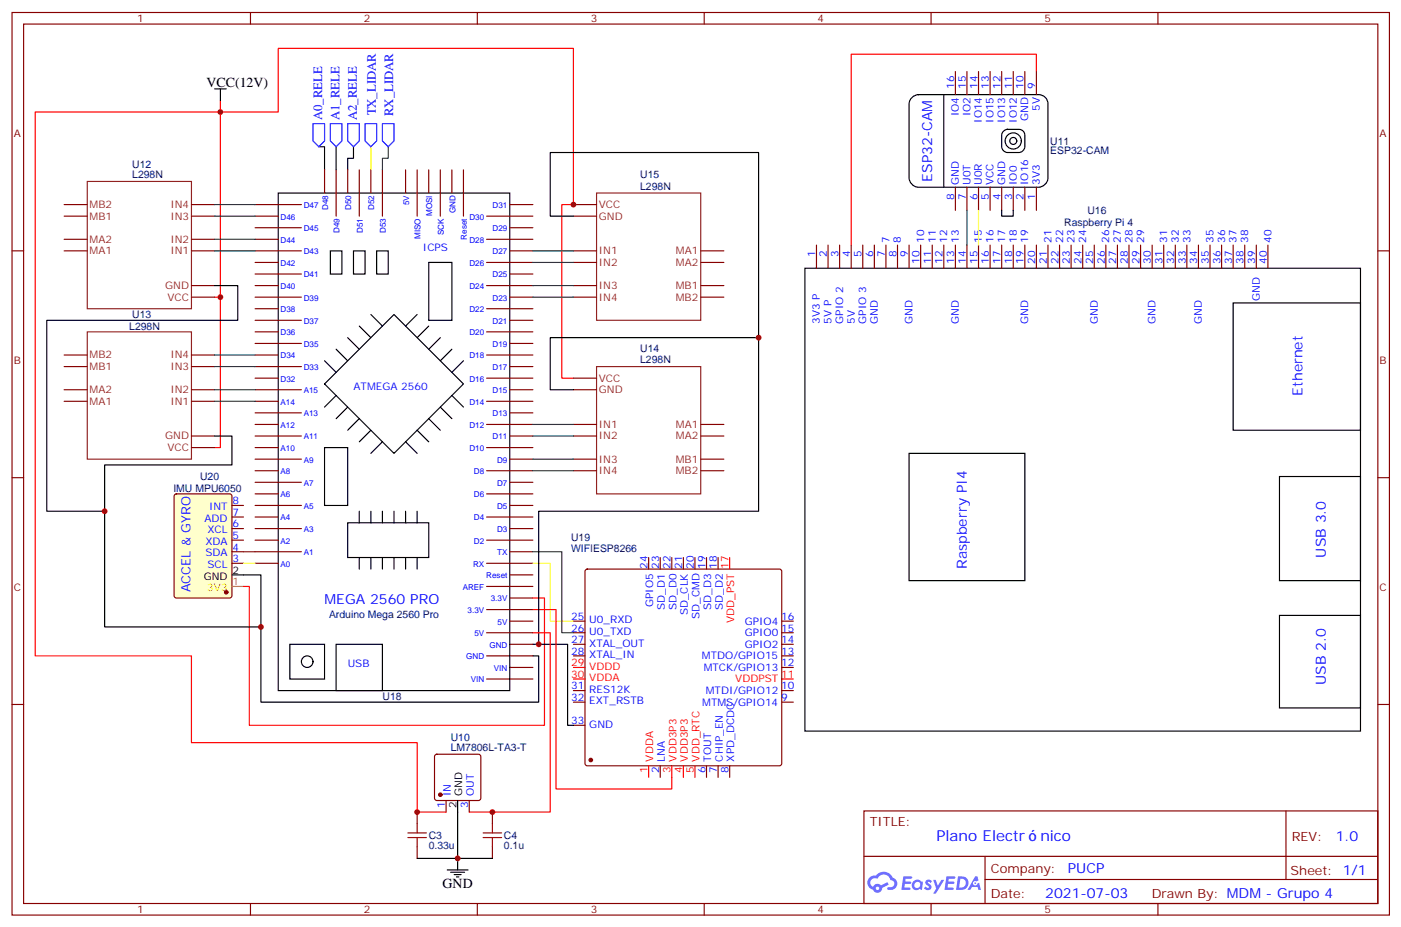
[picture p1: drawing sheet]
<svg xmlns="http://www.w3.org/2000/svg" width="427mm" height="283mm" viewBox="0 0 427 283" stroke-linecap="round" stroke-linejoin="round" font-family="sans-serif">
<g fill="none" stroke="#870000" stroke-width=".35">
<path d="M3.7 3.8h419.8v275.2h-419.8zM7.2 7.3h412.7v268.1h-412.7zM76.3 3.8v3.5M145.5 3.8v3.5M214.6 3.8v3.5M283.8 3.8v3.5M352.9 3.8v3.5M3.7 76.5h3.5M419.9 76.5h3.6M3.7 145.6h3.5M419.9 145.6h3.6M3.7 214.8h3.5"/>
<path d="M419.9 214.8h3.6M263.3 247.2h156.6v28.2h-156.6zM391.9 247.3v20.8M76.3 275.4v3.6M145.5 275.4v3.6M214.6 275.4v3.6M263.3 261.1h156.5M283.8 275.4v3.6M300.2 268.1h119.6M300.2 261.1v14.1M352.9 275.4v3.6"/>
</g>
<g fill="#5487ff">
<path d="M282.3 268.4a1.22 1.22 0 0 1 1.7 .3l-.4 .5a.47 .47 0 0 0-.3-.4 .47 .47 0 0 0-.5 .2l.2 .3a1.14 1.14 0 0 1 .7 1.7 1.14 1.14 0 0 1-1.9 0l-.2-.2 .5-.5 .7 .4a.29 .29 0 0 0 .4-.3 .29 .29 0 0 0-.3-.3 1.04 1.04 0 0 1-.6-1.7z"/>
<path d="M275.3 267.2h2.4l.3 .1-.1 .5-1.9 .1-.1 .9h1.5l.3 .3-.3 .4h-1.6l-.2 1.1h1.7l.2 .3-.1 .4h-2.7z"/>
<path d="M288.5 267.2h2.3l.3 .1-.1 .5-1.8 .1-.1 .9h1.5l.3 .3-.4 .4h-1.6l-.1 1.1h1.7l.2 .3-.2 .4h-2.6z"/>
<path d="M297.2 267.2h.7l.3 1.2-.6 .3a.69 .69 0 0 0-1 .3 .69 .69 0 0 0 .5 1 .69 .69 0 0 0 .8-.6l.5-.3 .6 2.2h-.8l-.2-.9h-1.8l-.5 .9h-.8z"/>
<path d="M284.4 268.2h.8l.6 1.9 1.1-1.9h.9l-2.6 4.2h-.8l.9-1.5z"/>
<path d="M292 267.2l-.6 4.1h1.3a2.11 2.11 0 0 0 2.5-2.1 2.11 2.11 0 0 0-2.5-2zM292.7 267.9a1.43 1.43 0 0 1 1.6 1.6 1.43 1.43 0 0 1-2 1.1z"/>
<path d="M278.3 268.8a1.54 1.54 0 0 0-.1 2.1 1.54 1.54 0 0 0 2.2 .2l.6 .2 .3-2.3-.2-.2-.4-.1a1.49 1.49 0 0 0-2.4 .1zM278.6 269.8a.94 .94 0 0 1 1.8 0 .94 .94 0 0 1-1.8 0z"/>
<path d="M265 267.5a2.18 2.18 0 0 0 1.1 3.8 1.44 1.44 0 0 0 1.6 .9 1.44 1.44 0 0 0 1.2-1.5l2-1-.5-.8-1.9 1a1.47 1.47 0 0 0-2.4 .5 1.39 1.39 0 0 1-.7-2 1.39 1.39 0 0 1 2-.5 2.12 2.12 0 0 1 2.2-1.3 2.12 2.12 0 0 1 1.9 1.7 1.14 1.14 0 0 1 1.1 1.4 1.14 1.14 0 0 1-1.7 .8 .43 .43 0 0 0-.5 .3 .43 .43 0 0 0 .4 .5 1.98 1.98 0 0 0 2.5-1.2 1.98 1.98 0 0 0-1.2-2.5 3.1 3.1 0 0 0-5.3-.7l-.9 .1zM266.9 270.8a.55 .55 0 0 1 1.1 0 .55 .55 0 0 1-1.1 0z"/>
<circle cx="297.2" cy="269.3" r=".26"/>
</g>
<path d="M67.2 34.1h17.6v-19.4h90v47.7h-3.6v52.9h3.6M67.2 30.6v60h-1.8M315.9 21.8v-5.3h-56.5v58.2M67.2 90.6v45.9h-1.8" fill="none" stroke="#f00" stroke-width=".35"/>
<path d="M65.4 27.1h3.5M67.2 27.1v3.5M97.2 44.7h1.7v7.1M102.4 44.7v7.1M107.7 44.7v3.6h-1.7v3.5" fill="none" stroke="#000" stroke-width=".35"/>
<path d="M113 44.7v7.1" fill="none" stroke="#ff0" stroke-width=".35"/>
<path d="M118.3 44.7v3.6h-1.7v3.5" fill="none" stroke="#008700" stroke-width=".35"/>
<path d="M95.4 37.7h3.5v5.3l-1.7 1.7-1.8-1.7zM100.7 37.7h3.5v5.3l-1.8 1.7-1.7-1.7zM106 37.7h3.5v5.3l-1.8 1.7-1.7-1.7zM111.3 37.7h3.5v5.3l-1.8 1.7-1.7-1.7zM116.6 37.7h3.5v5.3l-1.8 1.7-1.7-1.7z" fill="none" stroke="#00f" stroke-width=".35"/>
<path d="M53.3 150.8l.5-.2h16.2l.6 .4 .1 30.6-.5 .7h-16.4l-.7-.4v-30.6z" fill="#ffc" stroke="#870000" stroke-width=".35"/>
<g fill="#870000" stroke="#870000" stroke-width=".35">
<circle cx="68.9" cy="180.6" r=".53"/>
<circle cx="180.1" cy="231.7" r=".53"/>
<circle cx="134.2" cy="242.3" r=".53"/>
</g>
<path d="M70.7 178.8h3.5" fill="none" stroke="#c90" stroke-width=".35"/>
<g fill="none" stroke="#000" stroke-width=".35">
<path d="M277.8 29.9a2.99 2.99 0 0 1 2.1-1h36.7a2.82 2.82 0 0 1 2.8 2.8v22.6a3 3 0 0 1-2.8 2.8h-36.7a3 3 0 0 1-2.8-2.8v-22.6l.1-.7zM287.7 28.9v28.2M305.9 40l1.2-.6h3.5a1.76 1.76 0 0 1 1.7 1.8v3.5a1.89 1.89 0 0 1-1.7 1.8h-3.5a1.89 1.89 0 0 1-1.8-1.8v-3.5zM84.8 58.8h70.6v151.7h-70.6zM100.7 76.5h3.5v7h-3.5zM107.7 76.5h3.6v7h-3.6zM114.8 76.5h3.5v7h-3.5zM174.8 65.9h-7.1v-19.4h63.5v109.4h-67v40.5M305.3 64.1v1.8h3.5v-1.8M65.4 87.1h7.1v10.5h-58.2v58.3h17.6M109.5 99.4l3.5 3.5M113 95.9l3.6 3.5"/>
<path d="M127.1 95.9l-3.5 3.5M130.7 80h7v17.6h-7zM130.7 99.4l-3.6 3.5M245.3 81.8h169.4v141.1h-169.4zM375.8 92.4h38.9v38.8h-38.9zM98.9 117.1l21.2-21.2 21.2 21.2-21.2 21.1zM98.9 110l3.5 3.5M102.4 106.5l3.6 3.5M106 102.9l3.5 3.6M134.2 102.9l-3.5 3.6M137.7 106.5l-3.5 3.5M141.3 110l-3.6 3.5"/>
<path d="M231.2 102.9h-63.5v15.9h7.1M65.4 132.9h5.3v8.8h-38.8v49.4h47.6M98.9 136.5h7.1v17.6h-7.1zM102.4 120.6l-3.5 3.5M106 124.1l-3.6 3.5M109.5 127.6l-3.5 3.6M113 131.2l-3.5 3.5M116.6 134.7l-3.6 3.5M123.6 134.7l3.5 3.5M127.1 131.2l3.6 3.5M130.7 127.6l3.5 3.6M134.2 124.1l3.5 3.5"/>
<path d="M137.7 120.6l3.6 3.5M277.1 138.2h35.2v38.8h-35.2zM106 159.4h24.7v10.6h-24.7zM109.5 155.9v3.5M113 155.9v3.5M116.6 155.9v3.5M120.1 155.9v3.5M123.6 155.9v3.5M127.1 155.9v3.5M390 145.3h24.7v31.7h-24.7zM70.7 175.3h8.8v38.8h84.7v-14.1h-1.8M109.5 170v3.5"/>
<path d="M113 170v3.5M116.6 170v3.5M120.1 170v3.5M123.6 170v3.5M127.1 170v3.5M88.3 196.4h10.6v10.6h-10.6zM102.4 196.4h14.2v14.1h-14.2zM162.4 196.4h10.6v24.7h1.8M390 187.6h24.7v28.2h-24.7zM139.5 244.1v21.1M127.1 261.7h23M136.3 265.2h6.4"/>
<path d="M137.4 265.9h4.2M138.4 266.6h2.1M139.1 267.3h.7"/>
<circle cx="308.8" cy="43" r="2.47"/>
<circle cx="308.8" cy="43" r="1.06"/>
<circle cx="93.6" cy="201.7" r="1.76"/>
</g>
<g fill="none" stroke="#870000" stroke-width=".35">
<path d="M291.2 21.8v7.1M294.7 21.8v7.1M298.2 21.8v7.1M301.8 21.8v7.1M305.3 21.8v7.1M308.8 21.8v7.1M312.3 21.8v7.1M315.9 21.8v7.1M98.9 51.8v7M102.4 51.8v14.1M106 51.8v7M109.5 51.8v14.1"/>
<path d="M113 51.8v7M116.6 51.8v14.1M123.6 51.8v7M127.1 51.8v14.1M130.7 51.8v7M134.2 51.8v14.1M137.7 51.8v7M141.3 51.8v14.1M291.2 57.1v7M294.7 57.1v7M298.2 57.1v7M301.8 57.1v7"/>
<path d="M305.3 57.1v7M308.8 57.1v7M312.3 57.1v7M315.9 57.1v7M19.5 73h7.1M19.5 62.4h7.1M19.5 65.9h7.1M19.5 76.5h7.1M58.3 73h7.1M58.3 62.4h7.1M58.3 65.9h7.1M58.3 76.5h7.1"/>
<path d="M77.8 69.4h14.1M77.8 73h7M77.8 62.4h14.1M77.8 65.9h7M77.8 76.5h14.1M148.3 73h14.1M148.3 65.9h14.1M155.4 69.4h7M155.4 62.4h7M155.4 76.5h7M174.8 62.4h7M174.8 65.9h7"/>
<path d="M174.8 76.5h7M213.6 76.5h7M248.8 74.7v7.1M252.4 74.7v7.1M255.9 74.7v7.1M259.4 74.7v7.1M263 74.7v7.1M266.5 74.7v7.1M270 74.7v7.1M273.5 74.7v7.1M277.1 74.7v7.1M280.6 74.7v7.1"/>
<path d="M284.1 74.7v7.1M287.7 74.7v7.1M291.2 74.7v7.1M294.7 74.7v7.1M298.2 74.7v7.1M301.8 74.7v7.1M305.3 74.7v7.1M308.8 74.7v7.1M312.3 74.7v7.1M315.9 74.7v7.1M319.4 74.7v7.1M322.9 74.7v7.1"/>
<path d="M326.5 74.7v7.1M330 74.7v7.1M333.5 74.7v7.1M337 74.7v7.1M340.6 74.7v7.1M344.1 74.7v7.1M347.6 74.7v7.1M351.2 74.7v7.1M354.7 74.7v7.1M358.2 74.7v7.1M361.7 74.7v7.1M365.3 74.7v7.1"/>
<path d="M368.8 74.7v7.1M372.3 74.7v7.1M375.8 74.7v7.1M379.4 74.7v7.1M382.9 74.7v7.1M386.4 74.7v7.1M58.3 90.6h7.1M58.3 87.1h7.1M77.8 97.6h14.1M77.8 90.6h14.1M77.8 94.1h7M77.8 83.5h14.1"/>
<path d="M77.8 87.1h7M77.8 80h7M148.3 94.1h14.1M148.3 87.1h14.1M148.3 80h14.1M155.4 97.6h7M155.4 90.6h7M155.4 83.5h7M174.8 90.6h7M174.8 87.1h7M174.8 80h7M213.6 90.6h7"/>
<path d="M213.6 87.1h7M213.6 80h7M19.5 118.8h7.1M19.5 111.8h7.1M19.5 108.2h7.1M58.3 118.8h7.1M58.3 111.8h7.1M58.3 108.2h7.1M77.8 118.8h14.1M77.8 111.8h14.1M77.8 115.3h7M77.8 104.7h14.1"/>
<path d="M77.8 108.2h7M77.8 101.2h7M148.3 115.3h14.1M148.3 108.2h14.1M148.3 101.2h14.1M155.4 118.8h7M155.4 111.8h7M155.4 104.7h7M174.8 118.8h7M174.8 115.3h7M19.5 122.3h7.1M58.3 132.9h7.1"/>
<path d="M58.3 136.5h7.1M58.3 122.3h7.1M77.8 140h14.1M77.8 132.9h14.1M77.8 136.5h7M77.8 125.9h14.1M77.8 129.4h7M77.8 122.3h7M148.3 136.5h14.1M148.3 129.4h14.1M148.3 122.3h14.1M155.4 140h7"/>
<path d="M155.4 132.9h7M155.4 125.9h7M174.8 140h7M174.8 132.9h7M174.8 129.4h7M213.6 140h7M213.6 132.9h7M213.6 129.4h7M70.7 157.6h3.5M70.7 154.1h3.5M77.8 157.6h7M77.8 154.1h14.1"/>
<path d="M77.8 147h14.1M77.8 150.6h7M77.8 143.5h7M148.3 157.6h14.1M148.3 150.6h14.1M148.3 143.5h14.1M155.4 154.1h7M155.4 147h7M174.8 143.5h7M213.6 143.5h7M70.7 171.7h3.5M70.7 168.2h3.5"/>
<path d="M70.7 164.7h3.5M70.7 161.1h3.5M77.8 171.7h7M77.8 168.2h14.1M77.8 164.7h7M77.8 161.1h14.1M148.3 171.7h14.1M148.3 164.7h14.1M148.3 178.8h14.1M155.4 168.2h7M155.4 161.1h7M155.4 175.3h7"/>
<path d="M178.5 173.7l.5-.2h58.6l.5 .2 .2 .5v58.6l-.3 .5-.4 .2h-58.6l-.5-.3-.2-.4v-58.6zM197.7 170v3.5M201.2 170v3.5M204.8 170v3.5M208.3 170v3.5M211.8 170v3.5M215.3 170v3.5M218.9 170v3.5M148.3 200h14.1M148.3 192.9h14.1M148.3 185.8h14.1M155.4 196.4h7"/>
<path d="M155.4 189.4h7M155.4 182.3h7M174.8 200h3.5M174.8 196.4h3.5M174.8 192.9h3.5M174.8 189.4h3.5M238.3 200h3.5M238.3 196.4h3.5M238.3 192.9h3.5M238.3 189.4h3.5M148.3 207h14.1M155.4 203.5h7"/>
<path d="M174.8 214.1h3.5M174.8 210.5h3.5M238.3 214.1h3.5M238.3 210.5h3.5M238.3 203.5h3.5M132.7 230.1l.4-.2h12.7l.5 .2 .2 .5v12.7l-.2 .5-.5 .3h-12.7l-.5-.3-.2-.5v-12.7zM174.8 221.1h3.5M201.2 233.5v3.5M215.3 233.5v3.5M218.9 233.5v3.5M222.4 233.5v3.5M127.1 247.6v3.5"/>
<path d="M127.1 258.2v3.5M136 244.1v3.5M143 244.1v3.5M150.1 247.6v3.5M150.1 258.2v3.5"/>
</g>
<path d="M67.2 34.1h-56.5v165.9h47.6v26.4h68.8v21.2h8.9M74.2 178.8h1.8v42.3h89.9v-38.8h-3.5M222.4 170v3.5M162.4 185.8h7.1v54.7h35.3v-7M162.4 192.9h5.3v54.7h-24.7M174.8 207h3.5M174.8 203.5h3.5M238.3 207h3.5M197.7 233.5v3.5M208.3 233.5v3.5M211.8 233.5v3.5" fill="none" stroke="#f00" stroke-width=".35"/>
<path d="M74.2 168.2h3.6" fill="none" stroke="#630" stroke-width=".35"/>
<path d="M298.2 64.1v10.6M74.2 171.7h3.6M162.4 171.7h5.3v17.7h7.1" fill="none" stroke="#ff0" stroke-width=".35"/>
<g fill="none" stroke="#008700" stroke-width=".35">
<path d="M65.4 62.4h12.4M65.4 65.9h12.4M65.4 73h12.4M65.4 76.5h12.4M162.4 76.5h12.4M294.7 64.1v10.6M162.4 80h12.4M162.4 87.1h12.4M162.4 90.6h12.4M65.4 108.2h12.4M65.4 111.8h12.4M65.4 118.8h12.4"/>
<path d="M65.4 122.3h12.4M162.4 129.4h12.4M162.4 132.9h12.4M162.4 140h12.4M162.4 143.5h12.4M162.4 168.2h8.8v24.7h3.6"/>
</g>
<path d="M26.6 55.3h31.7v38.8h-31.7zM181.8 58.8h31.8v38.8h-31.8zM26.6 101.2h31.7v38.8h-31.7zM181.8 111.8h31.8v38.8h-31.8z" fill="none" stroke="#8c2424" stroke-width=".35"/>
<path d="M124.3 255.3h5.7M124.3 253.9h5.7M127.1 251.1v2.8M127.1 255.3v2.9M147.2 255.3h5.7M147.2 253.9h5.7M150.1 251.1v2.8M150.1 255.3v2.9" fill="none" stroke="#a10000" stroke-width=".35"/>
<g fill="#c00">
<circle cx="174.8" cy="62.4" r=".88"/>
<circle cx="127.1" cy="247.6" r=".88"/>
<circle cx="67.2" cy="34.1" r=".88"/>
<circle cx="67.2" cy="90.6" r=".88"/>
<circle cx="79.5" cy="191.1" r=".88"/>
<circle cx="31.9" cy="155.9" r=".88"/>
<circle cx="164.2" cy="196.4" r=".88"/>
<circle cx="231.2" cy="102.9" r=".88"/>
<circle cx="139.5" cy="261.7" r=".88"/>
<circle cx="150.1" cy="247.6" r=".88"/>
</g>
<g font-size="4.6" fill="#00f">
<text x="285.4" y="256.3">Plano Electr</text>
<text x="317.1" y="256.3">nico</text>
</g>
<g font-size="4.2">
<text x="62.9" y="26.4">VCC(12V)</text>
<text x="134.9" y="270.9">GND</text>
</g>
<g font-size="4.2" fill="#00f">
<text x="284.1" y="55.4" transform="rotate(-90 284.1 55.4)">ESP32-CAM</text>
<text x="397" y="120.6" transform="rotate(-90 397 120.6)">Ethernet</text>
<text x="294.7" y="173.5" transform="rotate(-90 294.7 173.5)">Raspberry PI4</text>
<text x="404.1" y="170" transform="rotate(-90 404.1 170)">USB 3.0</text>
<text x="98.9" y="184.1">MEGA 2560 PRO</text>
<text x="404.1" y="208.8" transform="rotate(-90 404.1 208.8)">USB 2.0</text>
<text x="407.1" y="256.5">1.0</text>
<text x="325.5" y="266.1">PUCP</text>
<text x="318.6" y="273.9">2021-07-03</text>
</g>
<g font-size="3.9" fill="#00f">
<text x="114.6" y="35.2" transform="rotate(-90 114.6 35.2)">TX_LIDAR</text>
<text x="119.9" y="35.4" transform="rotate(-90 119.9 35.4)">RX_LIDAR</text>
<text x="98.2" y="36.7" transform="rotate(-90 98.2 36.7)">A0_RELE</text>
<text x="103.5" y="36.7" transform="rotate(-90 103.5 36.7)">A1_RELE</text>
<text x="108.8" y="36.7" transform="rotate(-90 108.8 36.7)">A2_RELE</text>
<text x="58.1" y="180.6" transform="rotate(-90 58.1 180.6)">ACCEL &amp; GYRO</text>
</g>
<g font-size="3.9" fill="#800">
<text x="265.1" y="251.8">TITLE:</text>
<text x="393.7" y="256.5">REV:</text>
<text x="302" y="266">Company:</text>
<text x="393.4" y="266.6">Sheet: 1/1</text>
<text x="302" y="273.7">Date:</text>
<text x="351" y="273.8">Drawn By: MDM - Grupo 4</text>
</g>
<g font-size="3.2" fill="#800">
<text x="41.8" y="6.8">1</text>
<text x="110.9" y="6.8">2</text>
<text x="180.1" y="6.8">3</text>
<text x="249.2" y="6.8">4</text>
<text x="318.3" y="6.8">5</text>
<text x="4.2" y="41.9">A</text>
<text x="420.5" y="41.9">A</text>
<text x="4.2" y="111.1">B</text>
<text x="420.5" y="111.1">B</text>
<text x="4.2" y="180.2">C</text>
<text x="420.5" y="180.2">C</text>
<text x="41.8" y="278.4">1</text>
<text x="110.9" y="278.4">2</text>
<text x="180.1" y="278.4">3</text>
<text x="249.2" y="278.4">4</text>
<text x="318.3" y="278.4">5</text>
</g>
<g font-size="3.2" fill="#00f">
<text x="290.8" y="27.1" transform="rotate(-90 290.8 27.1)">16</text>
<text x="294.4" y="27.1" transform="rotate(-90 294.4 27.1)">15</text>
<text x="297.9" y="27.1" transform="rotate(-90 297.9 27.1)">14</text>
<text x="301.4" y="27.1" transform="rotate(-90 301.4 27.1)">13</text>
<text x="304.9" y="27.1" transform="rotate(-90 304.9 27.1)">12</text>
<text x="308.5" y="27.1" transform="rotate(-90 308.5 27.1)">11</text>
<text x="312" y="27.1" transform="rotate(-90 312 27.1)">10</text>
<text x="315.5" y="27.1" transform="rotate(-90 315.5 27.1)">9</text>
<text x="292.2" y="35.4" transform="rotate(-90 292.2 35.4)">IO4</text>
<text x="295.8" y="35.4" transform="rotate(-90 295.8 35.4)">IO2</text>
<text x="316.9" y="33.7" transform="rotate(-90 316.9 33.7)">5V</text>
<text x="299.3" y="37.4" transform="rotate(-90 299.3 37.4)">IO14</text>
<text x="302.8" y="37.4" transform="rotate(-90 302.8 37.4)">IO15</text>
<text x="306.4" y="37.4" transform="rotate(-90 306.4 37.4)">IO13</text>
<text x="309.9" y="37.4" transform="rotate(-90 309.9 37.4)">IO12</text>
<text x="313.4" y="36.8" transform="rotate(-90 313.4 36.8)">GND</text>
<text x="292.2" y="56.4" transform="rotate(-90 292.2 56.4)">GND</text>
<text x="295.8" y="56.4" transform="rotate(-90 295.8 56.4)">U0T</text>
<text x="299.3" y="56.4" transform="rotate(-90 299.3 56.4)">U0R</text>
<text x="302.8" y="56.4" transform="rotate(-90 302.8 56.4)">VCC</text>
<text x="306.4" y="56.4" transform="rotate(-90 306.4 56.4)">GND</text>
<text x="309.9" y="56.4" transform="rotate(-90 309.9 56.4)">IO0</text>
<text x="313.4" y="56.4" transform="rotate(-90 313.4 56.4)">IO16</text>
<text x="316.9" y="56.4" transform="rotate(-90 316.9 56.4)">3V3</text>
<text x="290.8" y="60.9" transform="rotate(-90 290.8 60.9)">8</text>
<text x="294.4" y="60.9" transform="rotate(-90 294.4 60.9)">7</text>
<text x="297.9" y="60.9" transform="rotate(-90 297.9 60.9)">6</text>
<text x="301.4" y="60.9" transform="rotate(-90 301.4 60.9)">5</text>
<text x="304.9" y="60.9" transform="rotate(-90 304.9 60.9)">4</text>
<text x="308.5" y="60.9" transform="rotate(-90 308.5 60.9)">3</text>
<text x="312" y="60.9" transform="rotate(-90 312 60.9)">2</text>
<text x="315.5" y="60.9" transform="rotate(-90 315.5 60.9)">1</text>
<text x="128.9" y="76.5">ICPS</text>
<text x="271.1" y="74" transform="rotate(-90 271.1 74)">7</text>
<text x="274.6" y="74" transform="rotate(-90 274.6 74)">8</text>
<text x="281.7" y="74" transform="rotate(-90 281.7 74)">10</text>
<text x="285.2" y="74" transform="rotate(-90 285.2 74)">11</text>
<text x="288.7" y="74" transform="rotate(-90 288.7 74)">12</text>
<text x="292.2" y="74" transform="rotate(-90 292.2 74)">13</text>
<text x="299.3" y="74" transform="rotate(-90 299.3 74)">15</text>
<text x="302.8" y="74" transform="rotate(-90 302.8 74)">16</text>
<text x="306.4" y="74" transform="rotate(-90 306.4 74)">17</text>
<text x="309.9" y="74" transform="rotate(-90 309.9 74)">18</text>
<text x="313.4" y="74" transform="rotate(-90 313.4 74)">19</text>
<text x="320.5" y="74" transform="rotate(-90 320.5 74)">21</text>
<text x="324" y="74" transform="rotate(-90 324 74)">22</text>
<text x="327.5" y="74" transform="rotate(-90 327.5 74)">23</text>
<text x="331" y="74" transform="rotate(-90 331 74)">24</text>
<text x="338.1" y="74" transform="rotate(-90 338.1 74)">26</text>
<text x="341.6" y="74" transform="rotate(-90 341.6 74)">27</text>
<text x="345.2" y="74" transform="rotate(-90 345.2 74)">28</text>
<text x="348.7" y="74" transform="rotate(-90 348.7 74)">29</text>
<text x="355.7" y="74" transform="rotate(-90 355.7 74)">31</text>
<text x="359.3" y="74" transform="rotate(-90 359.3 74)">32</text>
<text x="362.8" y="74" transform="rotate(-90 362.8 74)">33</text>
<text x="369.9" y="74" transform="rotate(-90 369.9 74)">35</text>
<text x="373.4" y="74" transform="rotate(-90 373.4 74)">36</text>
<text x="376.9" y="74" transform="rotate(-90 376.9 74)">37</text>
<text x="380.4" y="74" transform="rotate(-90 380.4 74)">38</text>
<text x="387.5" y="74" transform="rotate(-90 387.5 74)">40</text>
<text x="248.5" y="78.5" transform="rotate(-90 248.5 78.5)">1</text>
<text x="252" y="78.5" transform="rotate(-90 252 78.5)">2</text>
<text x="255.6" y="78.5" transform="rotate(-90 255.6 78.5)">3</text>
<text x="259.1" y="78.5" transform="rotate(-90 259.1 78.5)">4</text>
<text x="262.6" y="78.5" transform="rotate(-90 262.6 78.5)">5</text>
<text x="266.1" y="78.5" transform="rotate(-90 266.1 78.5)">6</text>
<text x="269.7" y="78.5" transform="rotate(-90 269.7 78.5)">7</text>
<text x="273.2" y="78.5" transform="rotate(-90 273.2 78.5)">8</text>
<text x="276.7" y="78.5" transform="rotate(-90 276.7 78.5)">9</text>
<text x="280.2" y="80.5" transform="rotate(-90 280.2 80.5)">10</text>
<text x="283.8" y="80.5" transform="rotate(-90 283.8 80.5)">11</text>
<text x="287.3" y="80.5" transform="rotate(-90 287.3 80.5)">12</text>
<text x="290.8" y="80.5" transform="rotate(-90 290.8 80.5)">13</text>
<text x="294.4" y="80.5" transform="rotate(-90 294.4 80.5)">14</text>
<text x="297.9" y="80.5" transform="rotate(-90 297.9 80.5)">15</text>
<text x="301.4" y="80.5" transform="rotate(-90 301.4 80.5)">16</text>
<text x="304.9" y="80.5" transform="rotate(-90 304.9 80.5)">17</text>
<text x="308.5" y="80.5" transform="rotate(-90 308.5 80.5)">18</text>
<text x="312" y="80.5" transform="rotate(-90 312 80.5)">19</text>
<text x="315.5" y="80.5" transform="rotate(-90 315.5 80.5)">20</text>
<text x="319.1" y="80.5" transform="rotate(-90 319.1 80.5)">21</text>
<text x="322.6" y="80.5" transform="rotate(-90 322.6 80.5)">22</text>
<text x="326.1" y="80.5" transform="rotate(-90 326.1 80.5)">23</text>
<text x="329.6" y="80.5" transform="rotate(-90 329.6 80.5)">24</text>
<text x="333.2" y="80.5" transform="rotate(-90 333.2 80.5)">25</text>
<text x="336.7" y="80.5" transform="rotate(-90 336.7 80.5)">26</text>
<text x="340.2" y="80.5" transform="rotate(-90 340.2 80.5)">27</text>
<text x="343.7" y="80.5" transform="rotate(-90 343.7 80.5)">28</text>
<text x="347.3" y="80.5" transform="rotate(-90 347.3 80.5)">29</text>
<text x="350.8" y="80.5" transform="rotate(-90 350.8 80.5)">30</text>
<text x="354.3" y="80.5" transform="rotate(-90 354.3 80.5)">31</text>
<text x="357.9" y="80.5" transform="rotate(-90 357.9 80.5)">32</text>
<text x="361.4" y="80.5" transform="rotate(-90 361.4 80.5)">33</text>
<text x="364.9" y="80.5" transform="rotate(-90 364.9 80.5)">34</text>
<text x="368.4" y="80.5" transform="rotate(-90 368.4 80.5)">35</text>
<text x="372" y="80.5" transform="rotate(-90 372 80.5)">36</text>
<text x="375.5" y="80.5" transform="rotate(-90 375.5 80.5)">37</text>
<text x="379" y="80.5" transform="rotate(-90 379 80.5)">38</text>
<text x="382.6" y="80.5" transform="rotate(-90 382.6 80.5)">39</text>
<text x="386.1" y="80.5" transform="rotate(-90 386.1 80.5)">40</text>
<text x="384" y="91.7" transform="rotate(-90 384 91.7)">GND</text>
<text x="249.9" y="98.7" transform="rotate(-90 249.9 98.7)">3V3 P</text>
<text x="253.4" y="98.7" transform="rotate(-90 253.4 98.7)">5V P</text>
<text x="257" y="98.7" transform="rotate(-90 257 98.7)">GPIO 2</text>
<text x="260.5" y="98.7" transform="rotate(-90 260.5 98.7)">5V</text>
<text x="264" y="98.7" transform="rotate(-90 264 98.7)">GPIO 3</text>
<text x="267.5" y="98.7" transform="rotate(-90 267.5 98.7)">GND</text>
<text x="278.1" y="98.7" transform="rotate(-90 278.1 98.7)">GND</text>
<text x="292.2" y="98.7" transform="rotate(-90 292.2 98.7)">GND</text>
<text x="313.4" y="98.7" transform="rotate(-90 313.4 98.7)">GND</text>
<text x="334.6" y="98.7" transform="rotate(-90 334.6 98.7)">GND</text>
<text x="352.2" y="98.7" transform="rotate(-90 352.2 98.7)">GND</text>
<text x="366.3" y="98.7" transform="rotate(-90 366.3 98.7)">GND</text>
<text x="107.7" y="118.8">ATMEGA 2560</text>
<text x="63.7" y="155.5">INT</text>
<text x="70.9" y="153.7">8</text>
<text x="62.3" y="159">ADD</text>
<text x="70.9" y="160.8">6</text>
<text x="70.9" y="157.3">7</text>
<text x="62.6" y="166.1">XDA</text>
<text x="63.2" y="162.6">XCL</text>
<text x="70.9" y="167.9">4</text>
<text x="70.9" y="164.3">5</text>
<text x="62.6" y="169.6">SDA</text>
<text x="63.2" y="173.1">SCL</text>
<text x="70.9" y="171.4">3</text>
<text x="197.3" y="173.3" transform="rotate(-90 197.3 173.3)">24</text>
<text x="200.9" y="173.3" transform="rotate(-90 200.9 173.3)">23</text>
<text x="204.4" y="173.3" transform="rotate(-90 204.4 173.3)">22</text>
<text x="207.9" y="173.3" transform="rotate(-90 207.9 173.3)">21</text>
<text x="211.5" y="173.3" transform="rotate(-90 211.5 173.3)">20</text>
<text x="215" y="173.3" transform="rotate(-90 215 173.3)">19</text>
<text x="218.5" y="173.3" transform="rotate(-90 218.5 173.3)">18</text>
<text x="199.1" y="185" transform="rotate(-90 199.1 185)">GPIO5</text>
<text x="202.6" y="185.9" transform="rotate(-90 202.6 185.9)">SD_D1</text>
<text x="206.2" y="185.9" transform="rotate(-90 206.2 185.9)">SD_D0</text>
<text x="216.7" y="185.9" transform="rotate(-90 216.7 185.9)">SD_D3</text>
<text x="220.3" y="185.9" transform="rotate(-90 220.3 185.9)">SD_D2</text>
<text x="174.1" y="189">25</text>
<text x="179.6" y="190.1">U0_RXD</text>
<text x="209.7" y="187.6" transform="rotate(-90 209.7 187.6)">SD_CLK</text>
<text x="213.2" y="188.8" transform="rotate(-90 213.2 188.8)">SD_CMD</text>
<text x="227" y="190.4">GPIO4</text>
<text x="238.1" y="189">16</text>
<text x="174.1" y="192.5">26</text>
<text x="174.1" y="196.1">27</text>
<text x="179.6" y="193.6">U0_TXD</text>
<text x="179.6" y="197.1">XTAL_OUT</text>
<text x="227" y="197.5">GPIO2</text>
<text x="227" y="194">GPIO0</text>
<text x="238.1" y="196.1">14</text>
<text x="238.1" y="192.5">15</text>
<text x="106" y="203.5">USB</text>
<text x="174.1" y="199.6">28</text>
<text x="179.6" y="200.7">XTAL_IN</text>
<text x="214" y="201">MTDO/GPIO15</text>
<text x="238.1" y="203.1">12</text>
<text x="238.1" y="199.6">13</text>
<text x="214.5" y="204.5">MTCK/GPIO13</text>
<text x="174.1" y="210.2">31</text>
<text x="174.1" y="213.7">32</text>
<text x="179.6" y="211.2">RES12K</text>
<text x="179.6" y="214.8">EXT_RSTB</text>
<text x="214.1" y="215.1">MTMS/GPIO14</text>
<text x="215.1" y="211.6">MTDI/GPIO12</text>
<text x="238.1" y="213.7">9</text>
<text x="238.1" y="210.2">10</text>
<text x="174.1" y="220.8">33</text>
<text x="179.6" y="221.8">GND</text>
<text x="202.6" y="232.2" transform="rotate(-90 202.6 232.2)">LNA</text>
<text x="216.7" y="232.2" transform="rotate(-90 216.7 232.2)">TOUT</text>
<text x="220.3" y="232.2" transform="rotate(-90 220.3 232.2)">CHIP_EN</text>
<text x="223.8" y="232.2" transform="rotate(-90 223.8 232.2)">XPD_DCDC</text>
<text x="200.9" y="235.7" transform="rotate(-90 200.9 235.7)">2</text>
<text x="215" y="235.7" transform="rotate(-90 215 235.7)">6</text>
<text x="218.5" y="235.7" transform="rotate(-90 218.5 235.7)">7</text>
<text x="222" y="235.7" transform="rotate(-90 222 235.7)">8</text>
<text x="137.4" y="242.7" transform="rotate(-90 137.4 242.7)">IN</text>
<text x="144.4" y="242.7" transform="rotate(-90 144.4 242.7)">OUT</text>
<text x="135.6" y="246.2" transform="rotate(-90 135.6 246.2)">1</text>
<text x="142.7" y="246.2" transform="rotate(-90 142.7 246.2)">3</text>
</g>
<g font-size="3.2" fill="#000080">
<text x="320.1" y="47.1">ESP32-CAM</text>
<text x="320.1" y="44.1">U11</text>
<text x="40.3" y="51.1">U12</text>
<text x="40.3" y="54.3">L298N</text>
<text x="195.1" y="57.8">L298N</text>
<text x="195.1" y="54.4">U15</text>
<text x="331.4" y="65.3">U16</text>
<text x="324.4" y="68.8">Raspberry Pi 4</text>
<text x="39.4" y="100.5">L298N</text>
<text x="40.3" y="97">U13</text>
<text x="195.1" y="107.3">U14</text>
<text x="195.1" y="110.7">L298N</text>
<text x="52.8" y="149.9">IMU MPU6050</text>
<text x="61" y="146.3">U20</text>
<text x="174.1" y="165">U19</text>
<text x="174.1" y="168.2">WIFIESP8266</text>
<text x="100.3" y="188.5">Arduino Mega 2560 Pro</text>
<text x="116.6" y="213.3">U18</text>
<text x="137.4" y="225.8">U10</text>
<text x="137.4" y="228.9">LM7806L-TA3-T</text>
<text x="130.7" y="255.8">C3</text>
<text x="153.6" y="255.8">C4</text>
<text x="130.7" y="259">0.33u</text>
<text x="153.6" y="259">0.1u</text>
</g>
<g font-size="3.2" fill="#8d2323">
<text x="27.3" y="63.4">MB2</text>
<text x="51.9" y="63.4">IN4</text>
<text x="182.5" y="63.4">VCC</text>
<text x="27.3" y="67">MB1</text>
<text x="51.9" y="67">IN3</text>
<text x="182.5" y="67">GND</text>
<text x="27.3" y="77.5">MA1</text>
<text x="27.3" y="74">MA2</text>
<text x="51.9" y="77.5">IN1</text>
<text x="51.9" y="74">IN2</text>
<text x="182.5" y="77.5">IN1</text>
<text x="206" y="77.5">MA1</text>
<text x="182.5" y="81.1">IN2</text>
<text x="206" y="81.1">MA2</text>
<text x="50.4" y="88.1">GND</text>
<text x="182.5" y="88.1">IN3</text>
<text x="206" y="88.1">MB1</text>
<text x="51" y="91.7">VCC</text>
<text x="182.5" y="91.7">IN4</text>
<text x="206" y="91.7">MB2</text>
<text x="27.3" y="112.8">MB1</text>
<text x="27.3" y="109.3">MB2</text>
<text x="51.9" y="112.8">IN3</text>
<text x="51.9" y="109.3">IN4</text>
<text x="27.3" y="119.9">MA2</text>
<text x="51.9" y="119.9">IN2</text>
<text x="182.5" y="116.3">VCC</text>
<text x="182.5" y="119.9">GND</text>
<text x="27.3" y="123.4">MA1</text>
<text x="51.9" y="123.4">IN1</text>
<text x="182.5" y="130.5">IN1</text>
<text x="206" y="130.5">MA1</text>
<text x="50.4" y="134">GND</text>
<text x="51" y="137.5">VCC</text>
<text x="182.5" y="134">IN2</text>
<text x="206" y="134">MA2</text>
<text x="182.5" y="141">IN3</text>
<text x="206" y="141">MB1</text>
<text x="182.5" y="144.6">IN4</text>
<text x="206" y="144.6">MB2</text>
</g>
<g font-size="3.2" fill="#f00">
<text x="222" y="173.3" transform="rotate(-90 222 173.3)">17</text>
<text x="223.8" y="189.9" transform="rotate(-90 223.8 189.9)">VDD_PST</text>
<text x="174.1" y="203.1">29</text>
<text x="174.1" y="206.7">30</text>
<text x="179.6" y="204.2">VDDD</text>
<text x="179.6" y="207.7">VDDA</text>
<text x="224.1" y="208.1">VDDPST</text>
<text x="238.1" y="206.7">11</text>
<text x="199.1" y="232.2" transform="rotate(-90 199.1 232.2)">VDDA</text>
<text x="206.2" y="232.2" transform="rotate(-90 206.2 232.2)">VDD3P3</text>
<text x="209.7" y="232.2" transform="rotate(-90 209.7 232.2)">VDD3P3</text>
<text x="213.2" y="232.2" transform="rotate(-90 213.2 232.2)">VDD_RTC</text>
<text x="197.3" y="235.7" transform="rotate(-90 197.3 235.7)">1</text>
<text x="204.4" y="235.7" transform="rotate(-90 204.4 235.7)">3</text>
<text x="207.9" y="235.7" transform="rotate(-90 207.9 235.7)">4</text>
<text x="211.5" y="235.7" transform="rotate(-90 211.5 235.7)">5</text>
</g>
<g font-size="3.2">
<text x="62.1" y="176.7">GND</text>
<text x="70.9" y="174.9">2</text>
<text x="140.9" y="242.7" transform="rotate(-90 140.9 242.7)">GND</text>
<text x="139.1" y="246.2" transform="rotate(-90 139.1 246.2)">2</text>
</g>
<g font-size="3.2" fill="#c90">
<text x="70.9" y="178.4">1</text>
<text x="63.2" y="180.2">3V3</text>
</g>
<g font-size="2.5" fill="#00f">
<text x="92.6" y="63.4">D47</text>
<text x="100" y="64.1" transform="rotate(-90 100 64.1)">D48</text>
<text x="107" y="64.1" transform="rotate(-90 107 64.1)">D50</text>
<text x="114.1" y="64.1" transform="rotate(-90 114.1 64.1)">D52</text>
<text x="124.7" y="62.6" transform="rotate(-90 124.7 62.6)">5V</text>
<text x="131.7" y="65.9" transform="rotate(-90 131.7 65.9)">MOSI</text>
<text x="138.8" y="65" transform="rotate(-90 138.8 65)">GND</text>
<text x="150.1" y="63.4">D31</text>
<text x="85.5" y="67">D46</text>
<text x="92.6" y="70.5">D45</text>
<text x="103.5" y="71.1" transform="rotate(-90 103.5 71.1)">D49</text>
<text x="110.6" y="71.1" transform="rotate(-90 110.6 71.1)">D51</text>
<text x="117.6" y="71.1" transform="rotate(-90 117.6 71.1)">D53</text>
<text x="135.3" y="71.7" transform="rotate(-90 135.3 71.7)">SCK</text>
<text x="143.1" y="67">D30</text>
<text x="150.1" y="70.5">D29</text>
<text x="85.5" y="74">D44</text>
<text x="92.6" y="77.5">D43</text>
<text x="128.2" y="72.9" transform="rotate(-90 128.2 72.9)">MISO</text>
<text x="142.3" y="73.1" transform="rotate(-90 142.3 73.1)">Reset</text>
<text x="143.1" y="74">D28</text>
<text x="150.1" y="77.5">D27</text>
<text x="85.5" y="81.1">D42</text>
<text x="143.1" y="81.1">D26</text>
<text x="85.5" y="88.1">D40</text>
<text x="92.6" y="84.6">D41</text>
<text x="143.1" y="88.1">D24</text>
<text x="150.1" y="84.6">D25</text>
<text x="85.5" y="95.2">D38</text>
<text x="92.6" y="91.7">D39</text>
<text x="143.1" y="95.2">D22</text>
<text x="150.1" y="91.7">D23</text>
<text x="92.6" y="98.7">D37</text>
<text x="150.1" y="98.7">D21</text>
<text x="85.5" y="102.2">D36</text>
<text x="92.6" y="105.8">D35</text>
<text x="143.1" y="102.2">D20</text>
<text x="150.1" y="105.8">D19</text>
<text x="85.5" y="109.3">D34</text>
<text x="92.6" y="112.8">D33</text>
<text x="143.1" y="109.3">D18</text>
<text x="150.1" y="112.8">D17</text>
<text x="85.5" y="116.3">D32</text>
<text x="92.6" y="119.9">A15</text>
<text x="143.1" y="116.3">D16</text>
<text x="150.1" y="119.9">D15</text>
<text x="85.5" y="123.4">A14</text>
<text x="143.1" y="123.4">D14</text>
<text x="85.5" y="130.5">A12</text>
<text x="92.6" y="126.9">A13</text>
<text x="143.1" y="130.5">D12</text>
<text x="150.1" y="126.9">D13</text>
<text x="85.5" y="137.5">A10</text>
<text x="92.6" y="134">A11</text>
<text x="143.1" y="137.5">D10</text>
<text x="150.1" y="134">D11</text>
<text x="92.6" y="141">A9</text>
<text x="151.5" y="141">D9</text>
<text x="85.5" y="144.6">A8</text>
<text x="92.6" y="148.1">A7</text>
<text x="144.4" y="144.6">D8</text>
<text x="151.5" y="148.1">D7</text>
<text x="85.5" y="151.6">A6</text>
<text x="92.6" y="155.2">A5</text>
<text x="144.4" y="151.6">D6</text>
<text x="151.5" y="155.2">D5</text>
<text x="85.5" y="158.7">A4</text>
<text x="144.4" y="158.7">D4</text>
<text x="85.5" y="165.7">A2</text>
<text x="92.6" y="162.2">A3</text>
<text x="144.4" y="165.7">D2</text>
<text x="151.5" y="162.2">D3</text>
<text x="85.5" y="172.8">A0</text>
<text x="92.6" y="169.3">A1</text>
<text x="144.2" y="172.8">RX</text>
<text x="151.5" y="169.3">TX</text>
<text x="141" y="179.8">AREF</text>
<text x="148.2" y="176.3">Reset</text>
<text x="149.6" y="183.4">3.3V</text>
<text x="142.5" y="186.9">3.3V</text>
<text x="151.6" y="190.4">5V</text>
<text x="144.6" y="194">5V</text>
<text x="149.2" y="197.5">GND</text>
<text x="142.1" y="201">GND</text>
<text x="143.5" y="208.1">VIN</text>
<text x="150.5" y="204.5">VIN</text>
</g>
</svg>
